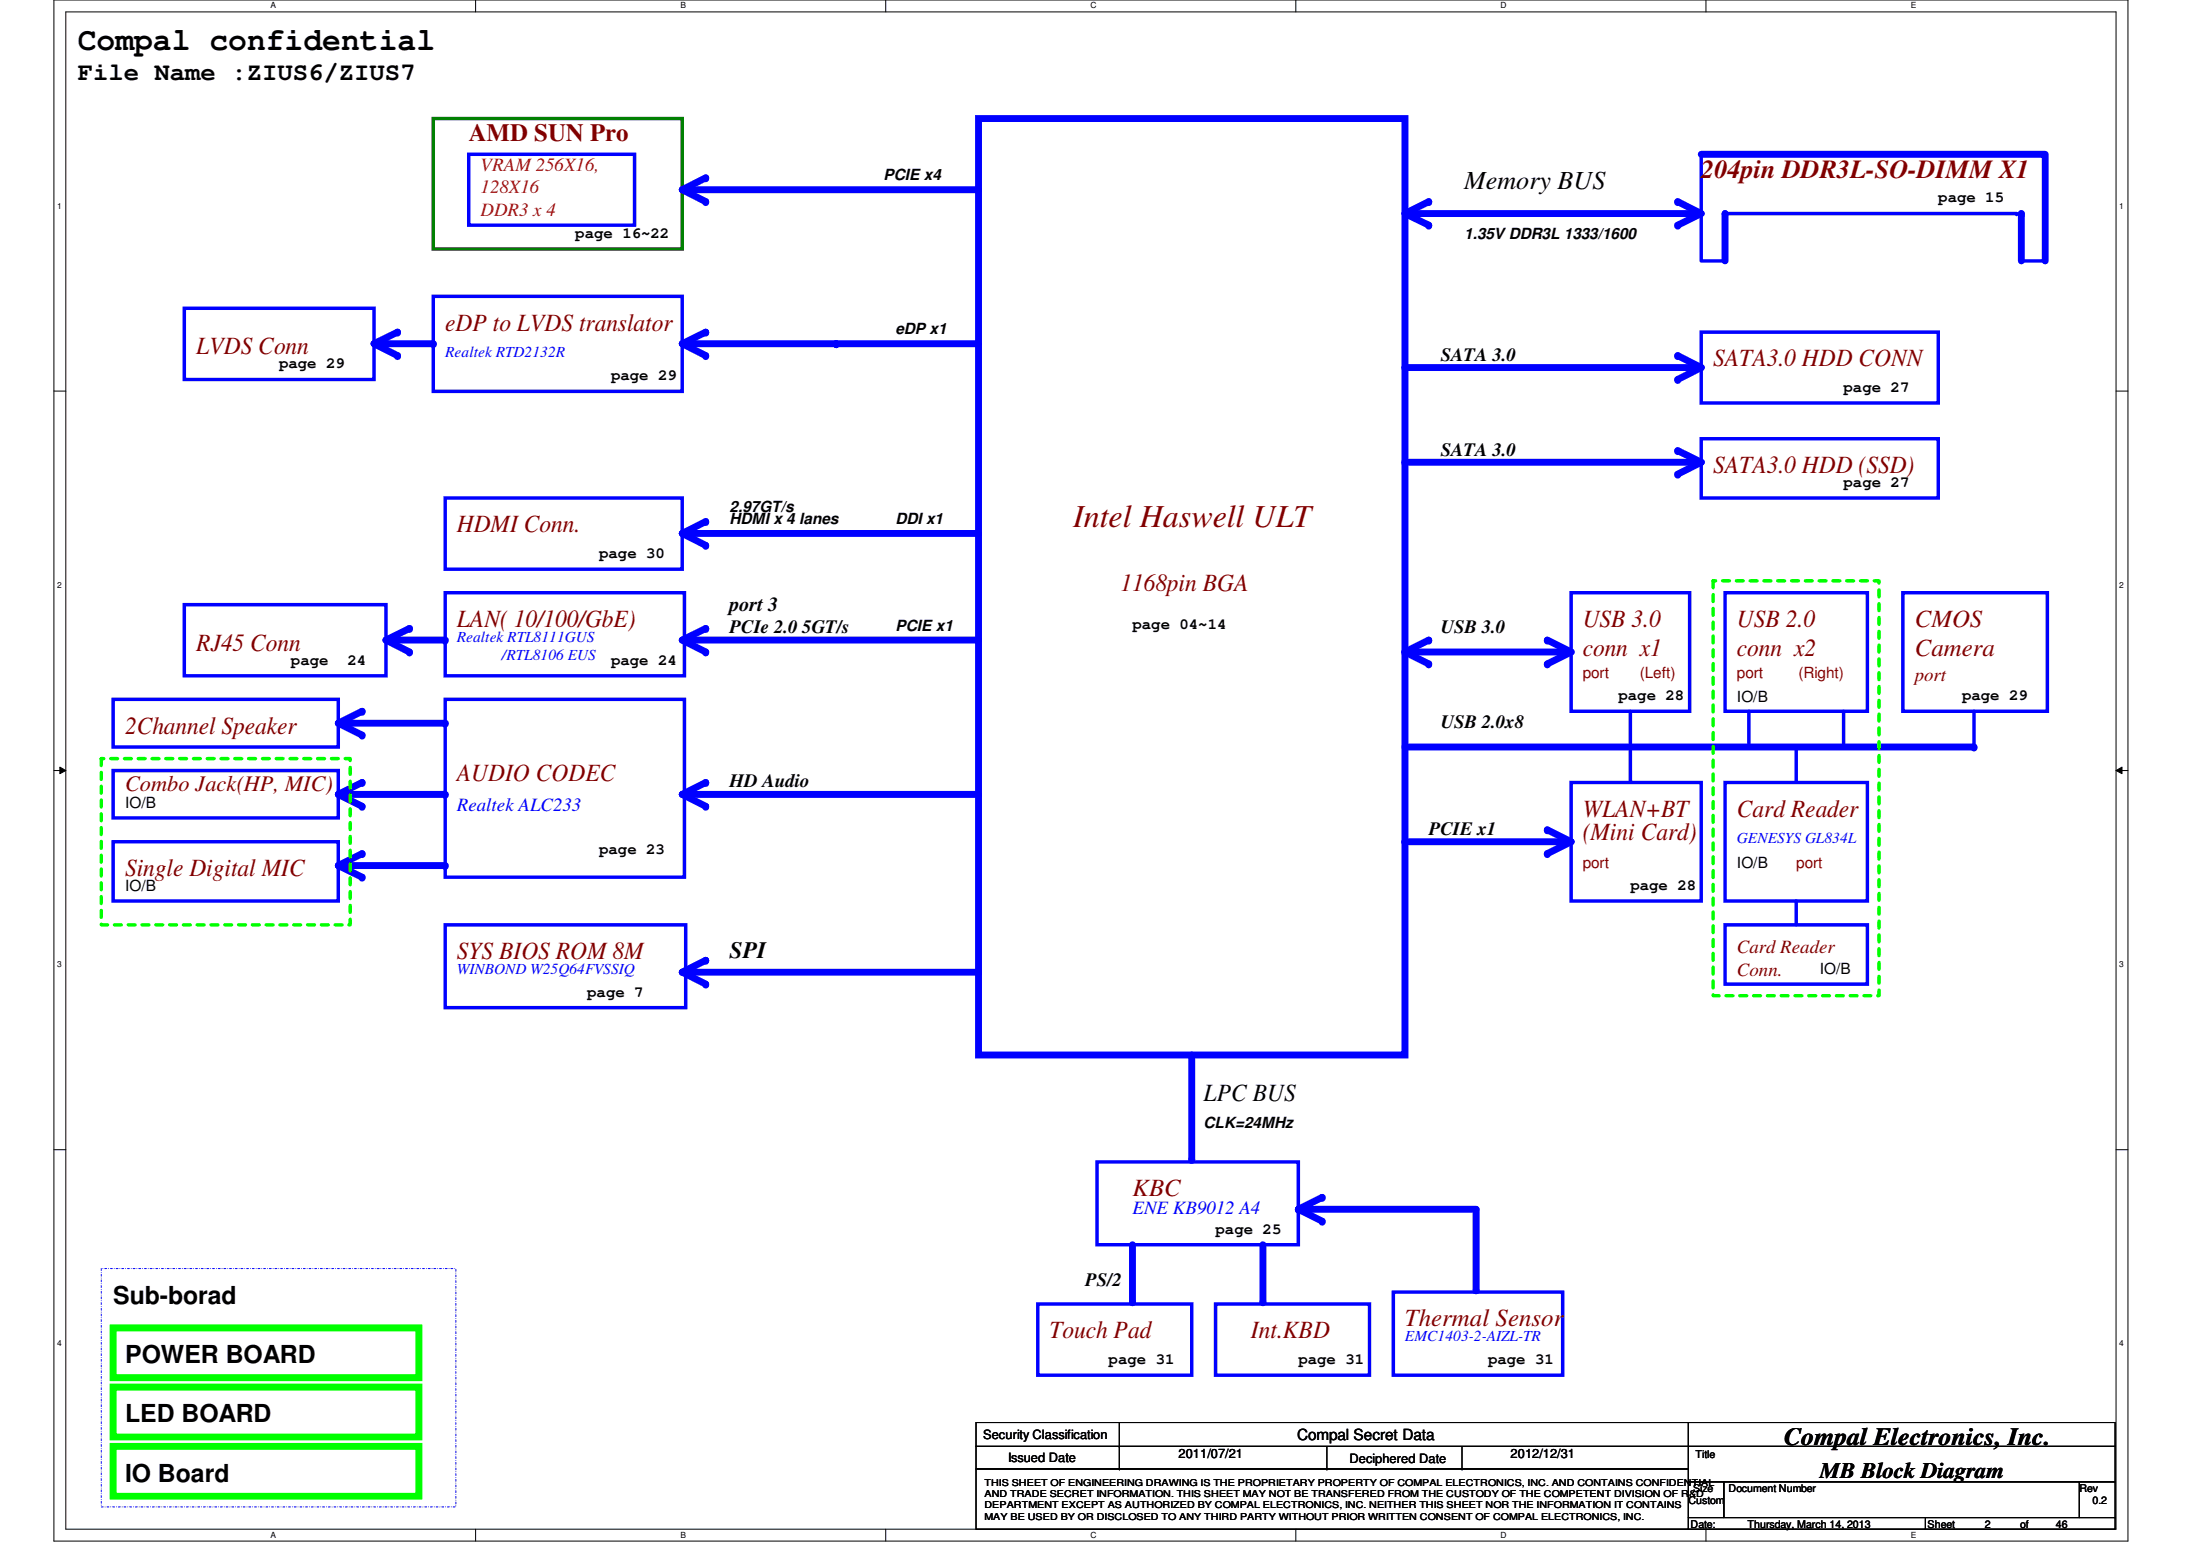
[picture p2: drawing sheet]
<svg xmlns="http://www.w3.org/2000/svg" width="297mm" height="210mm" viewBox="0 0 297 210" stroke-linecap="round" stroke-linejoin="round" font-family="sans-serif">
<path d="M7.3 0h280v208h-280zM8.9 1.6h276.8v204.8h-276.8z" fill="none" stroke="#000" stroke-width=".14"/>
<g fill="#fff">
<path d="M36.5 .2h.7v1.2h-.7z"/>
<path d="M36.5 206.6h.7v1.2h-.7z"/>
</g>
<path d="M64.2 0v1.6M64.2 206.4v1.6" fill="none" stroke="#000" stroke-width=".14"/>
<g fill="#fff">
<path d="M91.9 .2h.7v1.2h-.7z"/>
<path d="M91.9 206.6h.7v1.2h-.7z"/>
</g>
<path d="M119.6 0v1.6M119.6 206.4v1.6" fill="none" stroke="#000" stroke-width=".14"/>
<g fill="#fff">
<path d="M147.2 .2h.8v1.2h-.8z"/>
<path d="M147.2 206.6h.8v1.2h-.8z"/>
</g>
<path d="M175 0v1.6M175 206.4v1.6" fill="none" stroke="#000" stroke-width=".14"/>
<g fill="#fff">
<path d="M202.6 .2h.8v1.2h-.8z"/>
<path d="M202.6 206.6h.8v1.2h-.8z"/>
</g>
<path d="M230.3 0v1.6M230.3 206.4v1.6" fill="none" stroke="#000" stroke-width=".14"/>
<g fill="#fff">
<path d="M258 .2h.7v1.2h-.7z"/>
<path d="M258 206.6h.7v1.2h-.7z"/>
<path d="M7.7 27.2h.6v1.2h-.6z"/>
<path d="M286.1 27.2h.6v1.2h-.6z"/>
<path d="M7.7 78.4h.6v1.1h-.6z"/>
<path d="M286.1 78.4h.6v1.1h-.6z"/>
</g>
<path d="M7.3 52.8h1.6M285.7 52.8h1.6" fill="none" stroke="#000" stroke-width=".14"/>
<g fill="#fff">
<path d="M7.7 129.6h.6v1.2h-.6z"/>
<path d="M286.1 129.6h.6v1.2h-.6z"/>
</g>
<path d="M7.3 104h1.6M8.1 103.5l.8 .5-.8 .4zM285.7 104l.8-.5v.9zM285.7 104h1.6" fill="none" stroke="#000" stroke-width=".14"/>
<path d="M8.1 103.5l.8 .5-.8 .4zM285.7 104l.8-.5v.9z" fill="#000"/>
<g fill="#fff">
<path d="M7.7 180.8h.6v1.1h-.6z"/>
<path d="M286.1 180.8h.6v1.1h-.6z"/>
</g>
<path d="M7.3 155.2h1.6M285.7 155.2h1.6" fill="none" stroke="#000" stroke-width=".14"/>
<path d="M15.3 179.2h41.3v6.8h-41.3zM15.3 187.2h41.3v6.8h-41.3zM15.3 195.2h41.3v6.8h-41.3z" fill="none" stroke="#0f0" stroke-width=".93"/>
<path d="M13.7 171.2h47.8v32.2h-47.8z" fill="none" stroke="#00f" stroke-width=".14" stroke-dasharray=".3 .3 0 .3"/>
<path d="M132.1 16h57.6v126.4h-57.6zM189.7 28.8h39.5" fill="none" stroke="#00f" stroke-width=".93"/>
<circle cx="229.2" cy="28.8" r=".47" fill="#00f"/>
<path d="M272.9 35.2h3.2" fill="none" stroke="#00f" stroke-width=".47"/>
<circle cx="272.9" cy="35.2" r=".23" fill="#00f"/>
<path d="M229.7 20.8h46.4v14.4M232.9 28.8v6.4" fill="none" stroke="#00f" stroke-width=".93"/>
<path d="M229.7 20.8v14.4h3.2" fill="none" stroke="#00f" stroke-width=".47"/>
<circle cx="232.9" cy="28.8" r=".47" fill="#00f"/>
<path d="M232.9 28.8h39.4" fill="none" stroke="#00f" stroke-width=".47"/>
<circle cx="272.3" cy="28.8" r=".23" fill="#00f"/>
<path d="M92.1 72h40" fill="none" stroke="#00f" stroke-width=".93"/>
<circle cx="132.1" cy="72" r=".47" fill="#00f"/>
<path d="M60.1 67.2h32v9.6h-32zM212.1 80h16v16h-16zM232.9 80h19.2v16h-19.2zM236.1 96v4.8M256.9 80h19.5v16h-19.5zM266.5 96v4.8" fill="none" stroke="#00f" stroke-width=".47"/>
<circle cx="266.5" cy="100.8" r=".23" fill="#00f"/>
<path d="M220.1 96v4.8M60.1 124.8h32.5v11.2h-32.5z" fill="none" stroke="#00f" stroke-width=".47"/>
<path d="M189.7 100.8h76.8" fill="none" stroke="#00f" stroke-width=".93"/>
<circle cx="266.5" cy="100.8" r=".47" fill="#00f"/>
<path d="M188.1 174.4h22.9v11.2h-22.9z" fill="none" stroke="#00f" stroke-width=".47"/>
<path d="M160.9 142.4v14.1" fill="none" stroke="#00f" stroke-width=".93"/>
<circle cx="160.9" cy="156.5" r=".47" fill="#00f"/>
<path d="M229.7 59.2h32v8h-32zM229.7 44.8h32v9.6h-32zM148.1 156.8h27.2v11.2h-27.2zM140.1 176h20.8v9.6h-20.8zM164.1 176h20.8v9.6h-20.8z" fill="none" stroke="#00f" stroke-width=".47"/>
<path d="M58.5 16h33.6v17.6h-33.6z" fill="none" stroke="#008000" stroke-width=".47"/>
<path d="M272.9 28.8v6.4" fill="none" stroke="#00f" stroke-width=".93"/>
<circle cx="272.9" cy="28.8" r=".47" fill="#00f"/>
<path d="M92.1 25.6h40" fill="none" stroke="#00f" stroke-width=".93"/>
<circle cx="132.1" cy="25.6" r=".47" fill="#00f"/>
<path d="M63.3 20.8h22.4v9.6h-22.4z" fill="none" stroke="#00f" stroke-width=".47"/>
<path d="M112.9 46.4h19.2" fill="none" stroke="#00f" stroke-width=".93"/>
<circle cx="112.9" cy="46.4" r=".47" fill="#00f"/>
<path d="M92.1 46.4h20.8" fill="none" stroke="#00f" stroke-width=".93"/>
<circle cx="112.9" cy="46.4" r=".47" fill="#00f"/>
<path d="M58.5 40h33.6v12.8h-33.6z" fill="none" stroke="#00f" stroke-width=".47"/>
<path d="M92.1 46.4l3.2 1.6" fill="none" stroke="#00f" stroke-width=".93"/>
<circle cx="95.3" cy="48" r=".47" fill="#00f"/>
<path d="M95.3 44.8l-3.2 1.6" fill="none" stroke="#00f" stroke-width=".93"/>
<circle cx="95.3" cy="44.8" r=".47" fill="#00f"/>
<path d="M92.1 25.6l3.2 1.6" fill="none" stroke="#00f" stroke-width=".93"/>
<circle cx="95.3" cy="27.2" r=".47" fill="#00f"/>
<path d="M95.3 24l-3.2 1.6" fill="none" stroke="#00f" stroke-width=".93"/>
<circle cx="95.3" cy="24" r=".47" fill="#00f"/>
<path d="M24.9 41.6h25.6v9.6h-25.6z" fill="none" stroke="#00f" stroke-width=".47"/>
<path d="M50.5 46.4l3.2 1.6" fill="none" stroke="#00f" stroke-width=".93"/>
<circle cx="53.7" cy="48" r=".47" fill="#00f"/>
<path d="M53.7 44.8l-3.2 1.6" fill="none" stroke="#00f" stroke-width=".93"/>
<circle cx="53.7" cy="44.8" r=".47" fill="#00f"/>
<path d="M50.5 46.4h8" fill="none" stroke="#00f" stroke-width=".93"/>
<circle cx="58.5" cy="46.4" r=".47" fill="#00f"/>
<path d="M95.3 70.4l-3.2 1.6" fill="none" stroke="#00f" stroke-width=".93"/>
<circle cx="95.3" cy="70.4" r=".47" fill="#00f"/>
<path d="M92.1 72l3.2 1.6" fill="none" stroke="#00f" stroke-width=".93"/>
<circle cx="95.3" cy="73.6" r=".47" fill="#00f"/>
<path d="M95.3 84.8l-3.2 1.6" fill="none" stroke="#00f" stroke-width=".93"/>
<circle cx="95.3" cy="84.8" r=".47" fill="#00f"/>
<path d="M92.1 86.4l3.2 1.6" fill="none" stroke="#00f" stroke-width=".93"/>
<circle cx="95.3" cy="88" r=".47" fill="#00f"/>
<path d="M92.1 86.4h40" fill="none" stroke="#00f" stroke-width=".93"/>
<circle cx="132.1" cy="86.4" r=".47" fill="#00f"/>
<path d="M60.1 80h32.3v11.2h-32.3zM60.1 94.4h32.3v24h-32.3z" fill="none" stroke="#00f" stroke-width=".47"/>
<path d="M95.3 105.6l-3.2 1.6" fill="none" stroke="#00f" stroke-width=".93"/>
<circle cx="95.3" cy="105.6" r=".47" fill="#00f"/>
<path d="M92.1 107.2l3.2 1.6" fill="none" stroke="#00f" stroke-width=".93"/>
<circle cx="95.3" cy="108.8" r=".47" fill="#00f"/>
<path d="M92.1 107.2h40" fill="none" stroke="#00f" stroke-width=".93"/>
<circle cx="132.1" cy="107.2" r=".47" fill="#00f"/>
<path d="M52.1 86.4h8" fill="none" stroke="#00f" stroke-width=".93"/>
<circle cx="60.1" cy="86.4" r=".47" fill="#00f"/>
<path d="M15.3 94.4h30.4v6.4h-30.4zM24.9 81.6h27.2v9.6h-27.2z" fill="none" stroke="#00f" stroke-width=".47"/>
<path d="M52.1 86.4l3.2 1.6" fill="none" stroke="#00f" stroke-width=".93"/>
<circle cx="55.3" cy="88" r=".47" fill="#00f"/>
<path d="M55.3 84.8l-3.2 1.6" fill="none" stroke="#00f" stroke-width=".93"/>
<circle cx="55.3" cy="84.8" r=".47" fill="#00f"/>
<path d="M45.7 97.6l3.2 1.6" fill="none" stroke="#00f" stroke-width=".93"/>
<circle cx="48.9" cy="99.2" r=".47" fill="#00f"/>
<path d="M48.9 96l-3.2 1.6" fill="none" stroke="#00f" stroke-width=".93"/>
<circle cx="48.9" cy="96" r=".47" fill="#00f"/>
<path d="M45.7 97.6h14.4" fill="none" stroke="#00f" stroke-width=".93"/>
<circle cx="60.1" cy="97.6" r=".47" fill="#00f"/>
<path d="M45.7 107.2l3.2 1.6" fill="none" stroke="#00f" stroke-width=".93"/>
<circle cx="48.9" cy="108.8" r=".47" fill="#00f"/>
<path d="M48.9 105.6l-3.2 1.6" fill="none" stroke="#00f" stroke-width=".93"/>
<circle cx="48.9" cy="105.6" r=".47" fill="#00f"/>
<path d="M45.7 107.2h14.4" fill="none" stroke="#00f" stroke-width=".93"/>
<circle cx="60.1" cy="107.2" r=".47" fill="#00f"/>
<path d="M15.3 104h30.4v6.4h-30.4z" fill="none" stroke="#00f" stroke-width=".47"/>
<path d="M45.7 116.8h14.4" fill="none" stroke="#00f" stroke-width=".93"/>
<circle cx="60.1" cy="116.8" r=".47" fill="#00f"/>
<path d="M15.3 113.6h30.4v8h-30.4z" fill="none" stroke="#00f" stroke-width=".47"/>
<path d="M92.1 131.2l3.2 1.6" fill="none" stroke="#00f" stroke-width=".93"/>
<circle cx="95.3" cy="132.8" r=".47" fill="#00f"/>
<path d="M95.3 129.6l-3.2 1.6" fill="none" stroke="#00f" stroke-width=".93"/>
<circle cx="95.3" cy="129.6" r=".47" fill="#00f"/>
<path d="M45.7 116.8l3.2 1.6" fill="none" stroke="#00f" stroke-width=".93"/>
<circle cx="48.9" cy="118.4" r=".47" fill="#00f"/>
<path d="M48.9 115.2l-3.2 1.6" fill="none" stroke="#00f" stroke-width=".93"/>
<circle cx="48.9" cy="115.2" r=".47" fill="#00f"/>
<path d="M92.1 131.2h40" fill="none" stroke="#00f" stroke-width=".93"/>
<circle cx="132.1" cy="131.2" r=".47" fill="#00f"/>
<path d="M229.7 49.6l-3.2 1.6" fill="none" stroke="#00f" stroke-width=".93"/>
<circle cx="226.5" cy="51.2" r=".47" fill="#00f"/>
<path d="M226.5 48l3.2 1.6" fill="none" stroke="#00f" stroke-width=".93"/>
<circle cx="226.5" cy="48" r=".47" fill="#00f"/>
<path d="M189.7 49.6h40" fill="none" stroke="#00f" stroke-width=".93"/>
<circle cx="189.7" cy="49.6" r=".47" fill="#00f"/>
<path d="M229.7 62.4l-3.2 1.6" fill="none" stroke="#00f" stroke-width=".93"/>
<circle cx="226.5" cy="64" r=".47" fill="#00f"/>
<path d="M226.5 60.8l3.2 1.6" fill="none" stroke="#00f" stroke-width=".93"/>
<circle cx="226.5" cy="60.8" r=".47" fill="#00f"/>
<path d="M189.7 62.4h40" fill="none" stroke="#00f" stroke-width=".93"/>
<circle cx="189.7" cy="62.4" r=".47" fill="#00f"/>
<path d="M192.9 27.2l-3.2 1.6" fill="none" stroke="#00f" stroke-width=".93"/>
<circle cx="192.9" cy="27.2" r=".47" fill="#00f"/>
<path d="M189.7 28.8l3.2 1.6" fill="none" stroke="#00f" stroke-width=".93"/>
<circle cx="192.9" cy="30.4" r=".47" fill="#00f"/>
<path d="M226.5 27.2l3.2 1.6" fill="none" stroke="#00f" stroke-width=".93"/>
<circle cx="226.5" cy="27.2" r=".47" fill="#00f"/>
<path d="M229.7 28.8l-3.2 1.6" fill="none" stroke="#00f" stroke-width=".93"/>
<circle cx="226.5" cy="30.4" r=".47" fill="#00f"/>
<path d="M212.1 105.6h17.6v16h-17.6zM220.1 100.8v4.8M232.9 105.6h19.2v16h-19.2zM242.5 100.8v4.8" fill="none" stroke="#00f" stroke-width=".47"/>
<path d="M189.7 88h22.4" fill="none" stroke="#00f" stroke-width=".93"/>
<circle cx="189.7" cy="88" r=".47" fill="#00f"/>
<path d="M208.9 86.4l3.2 1.6" fill="none" stroke="#00f" stroke-width=".93"/>
<circle cx="208.9" cy="86.4" r=".47" fill="#00f"/>
<path d="M212.1 88l-3.2 1.6" fill="none" stroke="#00f" stroke-width=".93"/>
<circle cx="208.9" cy="89.6" r=".47" fill="#00f"/>
<path d="M212.1 113.6l-3.2 1.6" fill="none" stroke="#00f" stroke-width=".93"/>
<circle cx="208.9" cy="115.2" r=".47" fill="#00f"/>
<path d="M231.3 78.4h22.4v56h-22.4z" fill="none" stroke="#0f0" stroke-width=".47" stroke-dasharray=".9 .9"/>
<path d="M192.9 86.4l-3.2 1.6" fill="none" stroke="#00f" stroke-width=".93"/>
<circle cx="192.9" cy="86.4" r=".47" fill="#00f"/>
<path d="M189.7 88l3.2 1.6" fill="none" stroke="#00f" stroke-width=".93"/>
<circle cx="192.9" cy="89.6" r=".47" fill="#00f"/>
<path d="M189.7 113.6h22.4" fill="none" stroke="#00f" stroke-width=".93"/>
<circle cx="189.7" cy="113.6" r=".47" fill="#00f"/>
<path d="M208.9 112l3.2 1.6" fill="none" stroke="#00f" stroke-width=".93"/>
<circle cx="208.9" cy="112" r=".47" fill="#00f"/>
<path d="M232.9 124.8h19.2v8h-19.2zM242.5 121.6v3.2" fill="none" stroke="#00f" stroke-width=".47"/>
<path d="M170.5 168v7.7" fill="none" stroke="#00f" stroke-width=".93"/>
<circle cx="170.5" cy="175.7" r=".47" fill="#00f"/>
<path d="M152.9 168v7.7" fill="none" stroke="#00f" stroke-width=".93"/>
<circle cx="152.9" cy="175.7" r=".47" fill="#00f"/>
<path d="M175.3 163.2l3.2 1.6" fill="none" stroke="#00f" stroke-width=".93"/>
<circle cx="178.5" cy="164.8" r=".47" fill="#00f"/>
<path d="M178.5 161.6l-3.2 1.6" fill="none" stroke="#00f" stroke-width=".93"/>
<circle cx="178.5" cy="161.6" r=".47" fill="#00f"/>
<path d="M175.3 163.2h24" fill="none" stroke="#00f" stroke-width=".93"/>
<circle cx="175.3" cy="163.2" r=".47" fill="#00f"/>
<path d="M199.3 163.2v10.9" fill="none" stroke="#00f" stroke-width=".93"/>
<circle cx="199.3" cy="174.1" r=".47" fill="#00f"/>
<path d="M13.7 102.4h33.6v22.4h-33.6z" fill="none" stroke="#0f0" stroke-width=".47" stroke-dasharray=".9 .9"/>
<path d="M248.9 96v4.8" fill="none" stroke="#00f" stroke-width=".47"/>
<g fill="none" stroke="#000" stroke-width=".14">
<path d="M131.8 192h96.2v3.2h-96.2zM131.8 195.2h96.2v3.1h-96.2zM131.8 198.3h96.2v8.1h-96.2zM151.1 195.2h.1M151.1 198.3h.1M151.1 192v6.3M179.2 198.3h.1M179.2 195.2v3.1M197.4 198.3h.1M197.4 195.2v3.1M228 192h57.6v3.2h-57.6zM228 195.2h57.6v4.8h-57.6z"/>
<path d="M228 200h4.7v4.9h-4.7zM228 204.9h32v1.5h-32zM232.7 200h48.1v4.9h-48.1zM260 204.9h25.6v1.5h-25.6zM280.8 200h4.8v4.9h-4.8z"/>
</g>
<text font-size="4.3" x="10.5" y="6.8">Compal confidential</text>
<text font-size="4.3" fill="#800000" x="144.9" y="71.1">Intel Haswell ULT</text>
<text font-size="3.5" x="197.7" y="25.5">Memory BUS</text>
<text font-size="3.5" fill="#800000" x="229.7" y="24">204pin DDR3L-SO-DIMM X1</text>
<g font-size="3.3">
<text x="10.5" y="10.8">File Name :ZIUS6/ZIUS7</text>
<text x="162.5" y="148.6">LPC BUS</text>
<text x="15.3" y="176">Sub-borad</text>
<text x="16.9" y="184">POWER BOARD</text>
<text x="16.9" y="192">LED BOARD</text>
<text x="240.9" y="195.1">Compal Electronics, Inc.</text>
<text x="16.9" y="200">IO Board</text>
</g>
<g font-size="3.3" fill="#800000">
<text x="63.3" y="19.1">AMD SUN Pro</text>
<text x="26.5" y="47.8">LVDS Conn</text>
<text x="60.1" y="44.6">eDP to LVDS translator</text>
<text x="231.3" y="49.4">SATA3.0 HDD CONN</text>
<text x="231.3" y="63.8">SATA3.0 HDD (SSD)</text>
<text x="61.7" y="71.8">HDMI Conn.</text>
<text x="151.3" y="79.8">1168pin BGA</text>
<text x="26.5" y="87.8">RJ45 Conn</text>
<text x="61.7" y="84.6">LAN( 10/100/GbE)</text>
<text x="213.7" y="84.6">USB 3.0</text>
<text x="213.7" y="88.6">conn x1</text>
<text x="234.5" y="84.6">USB 2.0</text>
<text x="234.5" y="88.6">conn x2</text>
<text x="258.5" y="84.6">CMOS</text>
<text x="258.5" y="88.6">Camera</text>
<text x="16.9" y="99">2Channel Speaker</text>
<text x="61.7" y="105.4">AUDIO CODEC</text>
<text x="213.7" y="110.2">WLAN+BT</text>
<text x="213.7" y="113.4">(Mini Card)</text>
<text x="234.5" y="110.2">Card Reader</text>
<text x="16.9" y="118.2">Single Digital MIC</text>
<text x="61.7" y="129.4">SYS BIOS ROM 8M</text>
<text x="152.9" y="161.4">KBC</text>
<text x="189.7" y="179">Thermal Sensor</text>
<text x="141.7" y="180.6">Touch Pad</text>
<text x="168.9" y="180.6">Int.KBD</text>
</g>
<text font-size="3.2" x="98.5" y="129.3">SPI</text>
<text font-size="3" fill="#800000" x="16.9" y="106.7">Combo Jack(HP, MIC)</text>
<text font-size="3" x="245.7" y="199.6">MB Block Diagram</text>
<text font-size="2.7" x="98.5" y="82.5">port 3</text>
<g font-size="2.5" fill="#f00">
<text x="64.9" y="23.1">VRAM 256X16,</text>
<text x="64.9" y="26.1">128X16</text>
<text x="64.9" y="29.1">DDR3 x 4</text>
</g>
<g font-size="2.5">
<text x="194.5" y="48.7">SATA 3.0</text>
<text x="194.5" y="61.5">SATA 3.0</text>
<text x="98.5" y="85.5">PCIe 2.0 5GT/s</text>
<text x="194.5" y="85.5">USB 3.0</text>
<text x="194.5" y="98.3">USB 2.0x8</text>
<text x="98.5" y="106.3">HD Audio</text>
<text x="192.9" y="112.7">PCIE x1</text>
<text x="146.5" y="173.5">PS/2</text>
</g>
<g font-size="2.5" fill="#800000">
<text x="258.5" y="91.9">port</text>
<text x="234.5" y="128.7">Card Reader</text>
<text x="234.5" y="131.7">Conn.</text>
</g>
<g font-size="2.5" fill="#00f">
<text x="61.7" y="109.5">Realtek ALC233</text>
<text x="152.9" y="163.9">ENE KB9012 A4</text>
</g>
<g font-size="2.1">
<text x="119.3" y="24.3">PCIE x4</text>
<text x="261.7" y="27.3">page 15</text>
<text x="77.7" y="32.1">page 16~22</text>
<text x="197.7" y="32.3">1.35V DDR3L 1333/1600</text>
<text x="120.9" y="45.1">eDP x1</text>
<text x="37.7" y="49.7">page 29</text>
<text x="82.5" y="51.3">page 29</text>
<text x="248.9" y="52.9">page 27</text>
<text x="248.9" y="65.7">page 27</text>
<text x="98.5" y="70.7">HDMI x 4 lanes</text>
<text x="98.5" y="69.1">2.97GT/s</text>
<text x="120.9" y="70.7">DDI x1</text>
<text x="80.9" y="75.3">page 30</text>
<text x="39.3" y="89.7">page</text>
<text x="46.9" y="89.7">24</text>
<text x="82.5" y="89.7">page 24</text>
<text x="120.9" y="85.1">PCIE x1</text>
<text x="152.9" y="84.9">page 04~14</text>
<text x="218.5" y="94.5">page 28</text>
<text x="234.5" y="94.7">IO/B</text>
<text x="264.9" y="94.5">page 29</text>
<text x="16.9" y="109.1">IO/B</text>
<text x="80.9" y="115.3">page 23</text>
<text x="234.5" y="117.1">IO/B</text>
<text x="16.9" y="120.3">IO/B</text>
<text x="220.1" y="120.1">page 28</text>
<text x="245.7" y="131.5">IO/B</text>
<text x="79.3" y="134.5">page 7</text>
<text x="162.5" y="152.3">CLK=24MHz</text>
<text x="164.1" y="166.5">page 25</text>
<text x="149.7" y="184.1">page 31</text>
<text x="175.3" y="184.1">page 31</text>
<text x="200.9" y="184.1">page 31</text>
<text x="175.1" y="194.4">Compal Secret Data</text>
</g>
<g font-size="2.1" fill="#00f">
<text x="60.1" y="48.2">Realtek RTD2132R</text>
<text x="61.7" y="86.7">Realtek RTL8111GUS</text>
<text x="67.8" y="89.1">/RTL8106 EUS</text>
<text x="234.5" y="113.8">GENESYS GL834L</text>
<text x="61.7" y="131.4">WINBOND W25Q64FVSSIQ</text>
<text x="189.7" y="181.1">EMC1403-2-AIZL-TR</text>
</g>
<g font-size="2.1" fill="#800000">
<text x="213.7" y="91.5">port</text>
<text x="221.4" y="91.5">(Left)</text>
<text x="234.5" y="91.5">port</text>
<text x="242.8" y="91.5">(Right)</text>
<text x="213.7" y="117.1">port</text>
<text x="242.5" y="117.1">port</text>
</g>
<g font-size="1.7">
<text x="132.8" y="194.3">Security Classification</text>
<text x="136.1" y="197.3">Issued Date</text>
<text x="159.1" y="196.8">2011/07/21</text>
<text x="182.2" y="197.5">Deciphered Date</text>
<text x="204" y="196.8">2012/12/31</text>
</g>
<g font-size="1.4">
<text x="228.9" y="196.8">Title</text>
<text x="228" y="203">Custom</text>
<text x="228.6" y="201.4">Size</text>
<text x="233.4" y="201.4">Document Number</text>
<text x="280.8" y="201.4">Rev</text>
<text x="282.5" y="203">0.2</text>
<text x="228.3" y="206.2">Date:</text>
<text x="236" y="206.2">Thursday, March 14, 2013</text>
<text x="260.3" y="206.2">Sheet</text>
<text x="268" y="206.2">2</text>
<text x="272.8" y="206.2">of</text>
<text x="277.6" y="206.2">46</text>
</g>
<g font-size="1.3">
<text x="132.9" y="200.6">THIS SHEET OF ENGINEERING DRAWING IS THE PROPRIETARY PROPERTY OF COMPAL ELECTRONICS, INC. AND CONTAINS CONFIDENTIAL</text>
<text x="132.9" y="202.1">AND TRADE SECRET INFORMATION. THIS SHEET MAY NOT BE TRANSFERED FROM THE CUSTODY OF THE COMPETENT DIVISION OF R&amp;D</text>
<text x="132.9" y="203.6">DEPARTMENT EXCEPT AS AUTHORIZED BY COMPAL ELECTRONICS, INC. NEITHER THIS SHEET NOR THE INFORMATION IT CONTAINS</text>
<text x="132.9" y="205.1">MAY BE USED BY OR DISCLOSED TO ANY THIRD PARTY WITHOUT PRIOR WRITTEN CONSENT OF COMPAL ELECTRONICS, INC.</text>
</g>
<g font-size="1.1">
<text x="36.5" y="1.1">A</text>
<text x="91.9" y="1.1">B</text>
<text x="147.2" y="1.1">C</text>
<text x="202.6" y="1.1">D</text>
<text x="258" y="1.1">E</text>
<text x="7.7" y="28.2">1</text>
<text x="286.1" y="28.2">1</text>
<text x="7.7" y="79.3">2</text>
<text x="286.1" y="79.3">2</text>
<text x="7.7" y="130.6">3</text>
<text x="286.1" y="130.6">3</text>
<text x="7.7" y="181.7">4</text>
<text x="286.1" y="181.7">4</text>
<text x="36.5" y="207.6">A</text>
<text x="91.9" y="207.6">B</text>
<text x="147.2" y="207.6">C</text>
<text x="202.6" y="207.6">D</text>
<text x="258" y="207.6">E</text>
</g>
</svg>
